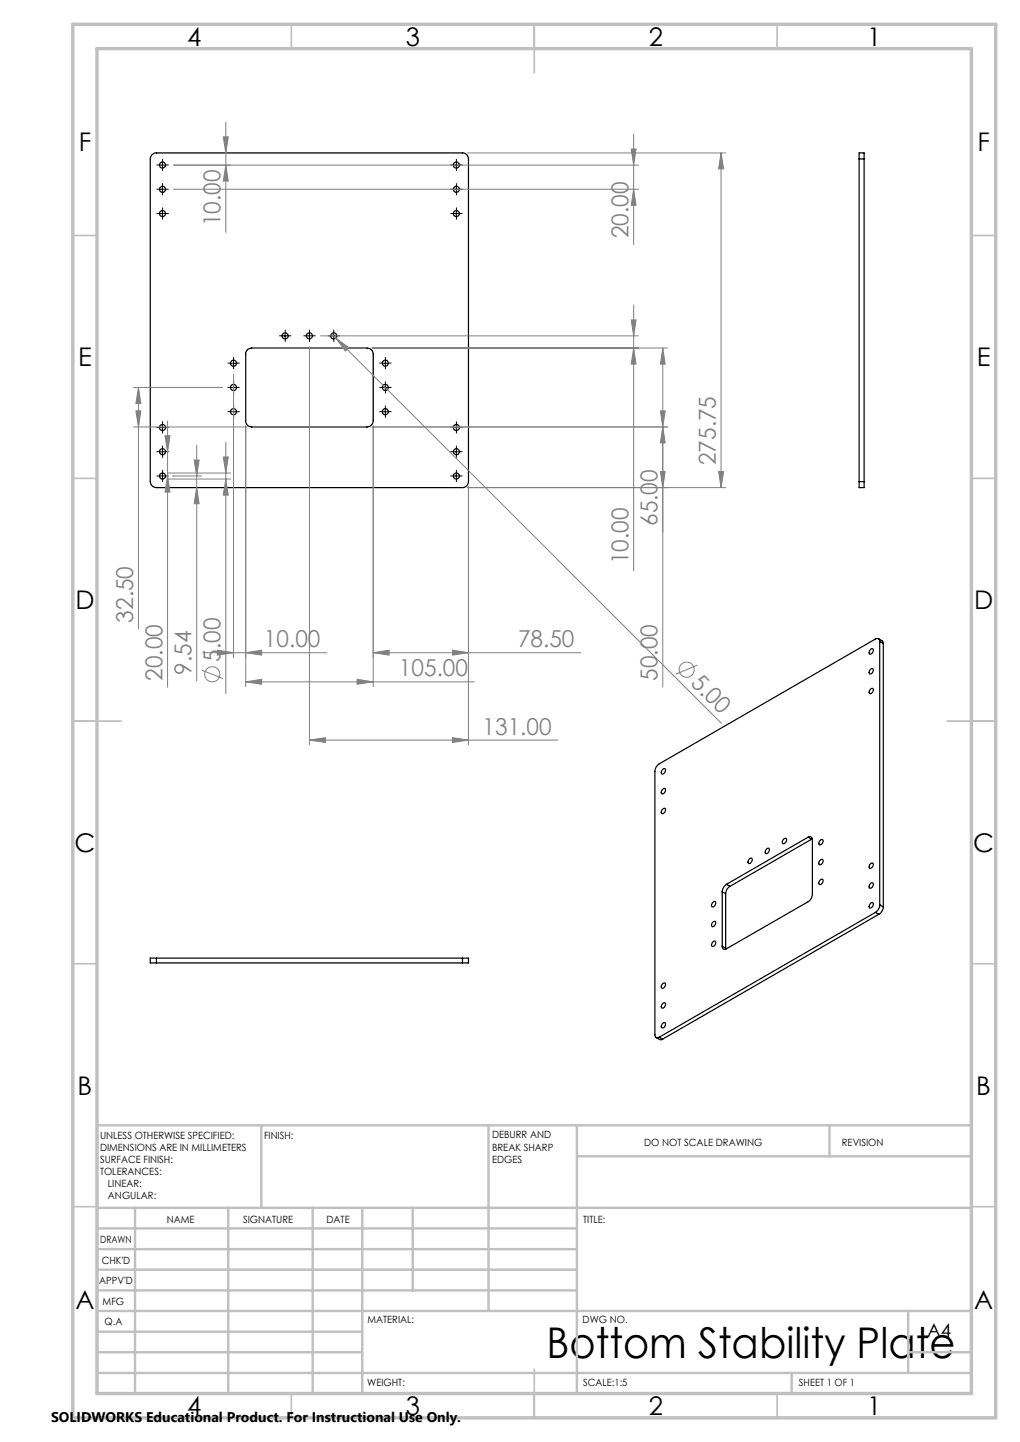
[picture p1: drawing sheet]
<svg xmlns="http://www.w3.org/2000/svg" width="210mm" height="297mm" viewBox="0 0 210 297" stroke-linecap="round" stroke-linejoin="round" font-family="sans-serif">
<g fill="none" stroke="#000" stroke-width=".25">
<path d="M31.3 31.9l.7-.4h63.2a1.21 1.21 0 0 1 1.2 1.2v66.5a1.21 1.21 0 0 1-1.2 1.2h-63a1.26 1.26 0 0 1-1.3-1.2v-66.5zM176.9 32.7v-1.2h1v1.2M176.9 32.7h1M176.9 32.7v66.5M177.9 32.7v66.5M50.9 72l.9-.3h23.8a1.26 1.26 0 0 1 1.2 1.2v13.8a1.33 1.33 0 0 1-1.2 1.2h-23.8a1.26 1.26 0 0 1-1.2-1.2v-14zM176.9 99.2v1.2h1v-1.2M176.9 99.2h1M179.2 133.7l.3-.1a.61 .61 0 0 1 .3 .7 .61 .61 0 0 1-.6 .4 .52 .52 0 0 1-.3-.5 .52 .52 0 0 1 .3-.5zM179.2 137.8l.3-.1a.57 .57 0 0 1 .2 .7 .57 .57 0 0 1-.7 .3v-.6zM180.9 131.5l.7 .5 .3 .5M181.1 132.1a.54 .54 0 0 0-.2-.5 .54 .54 0 0 0-.7 0l-44.5 25.7a1.91 1.91 0 0 0-.9 1.6v54.2a.55 .55 0 0 0 .3 .6 .55 .55 0 0 0 .6-.1"/>
<path d="M181.1 132.1v54.3M181.1 132.1l.8 .4M181.9 132.5v54.3M136.5 158.4l.1-.1a.47 .47 0 0 1 .5 .4 .47 .47 0 0 1-.3 .5l-.5 .3-.1-.2v-.6zM179.2 141.9l.3-.1a.57 .57 0 0 1 .3 .6 .57 .57 0 0 1-.4 .4l-.2 .1a.52 .52 0 0 1-.3-.5 .52 .52 0 0 1 .3-.5zM136.3 162.7l.3-.3a.47 .47 0 0 1 .5 .4 .47 .47 0 0 1-.3 .5 .37 .37 0 0 1-.6 .1 .37 .37 0 0 1 0-.6zM136.3 166.8l.5-.3a.63 .63 0 0 1 .1 .7 .63 .63 0 0 1-.7 .4l-.1-.3zM154.3 176.9l.3-.2a.61 .61 0 0 1 .2 .8 .61 .61 0 0 1-.7 .3l-.1-.4zM157.7 175l.5-.3a.63 .63 0 0 1 .1 .7 .63 .63 0 0 1-.7 .4v-.5zM161.3 172.9l.4-.3a.58 .58 0 0 1 .1 .8 .58 .58 0 0 1-.7 .2zM166.4 172.4a.55 .55 0 0 1 .6 0 .55 .55 0 0 1 .3 .6v11.2a1.91 1.91 0 0 1-.9 1.5l-16.8 9.7a.53 .53 0 0 1-.6 .1 .53 .53 0 0 1-.3-.6M166.4 172.4l-16.8 9.7"/>
<path d="M166.4 172.4l.7 .5M167.1 172.9l-16.8 9.7M167.3 172.8l-.2 .1M168.8 173.2a.37 .37 0 0 1 .5-.3 .37 .37 0 0 1 .1 .6l-.3 .5h-.4l-.1-.5zM168.8 177.3l.4-.3a.58 .58 0 0 1 .1 .8 .58 .58 0 0 1-.7 .2zM179.2 177.9l.3-.2a.61 .61 0 0 1 .3 .7 .61 .61 0 0 1-.6 .5 .52 .52 0 0 1-.3-.5 .52 .52 0 0 1 .3-.5zM32.2 197.3h-1.3v1h1.3M32.2 197.3v1M32.2 197.3h63M32.2 198.3h63M95.2 197.3h1.2v1h-1.2M95.2 197.3v1"/>
<path d="M146.8 189.9l.3-.1a.6 .6 0 0 1 .2 .6 .6 .6 0 0 1-.5 .4h-.2l-.1-.2zM146.8 185.8l.3-.1a.63 .63 0 0 1 .2 .7 .63 .63 0 0 1-.7 .4l-.1-.5zM146.8 194l.2-.2a.47 .47 0 0 1 .4 .4 .47 .47 0 0 1-.3 .6l-.3 .1-.3-.1 .1-.5zM148.7 183.7v11.2M148.7 194.9l.7 .4M148.7 183.7l.7 .4M149.4 184.1v11.4M149.6 182.1a1.91 1.91 0 0 0-.9 1.6M149.6 182.1l.7 .5M150.3 182.6a1.79 1.79 0 0 0-.9 1.5M168.8 181.4l.4-.3a.57 .57 0 0 1 .3 .6 .57 .57 0 0 1-.4 .4l-.3 .1-.2-.2zM179.2 186.1l.3-.2a.57 .57 0 0 1 .2 .8 .57 .57 0 0 1-.7 .2v-.5z"/>
<path d="M179.2 182l.3-.2a.57 .57 0 0 1 .2 .8 .57 .57 0 0 1-.7 .2v-.5zM180.2 187.9l-44.5 25.7M180.2 187.9l.7 .4M180.9 188.3l-44.5 25.7M181.1 186.4a1.91 1.91 0 0 1-.9 1.5M181.1 186.4l.8 .4M181.9 186.8a1.94 1.94 0 0 1-1 1.5M135.1 213.7l.7 .4 .6-.1M135.7 213.6l.7 .4M136.3 202.7a.37 .37 0 0 1 .6-.2 .37 .37 0 0 1 .1 .5l-.2 .4-.5 .2-.2-.3zM136.3 206.8a.37 .37 0 0 1 .6-.3 .37 .37 0 0 1 .1 .6l-.1 .2a.37 .37 0 0 1-.5 .4 .37 .37 0 0 1-.2-.6zM136.5 210.7l.1-.1a.45 .45 0 0 1 .5 .4 .45 .45 0 0 1-.3 .5l-.3 .2a.51 .51 0 0 1-.4-.5 .51 .51 0 0 1 .4-.5z"/>
<circle cx="33.5" cy="39" r=".61"/>
<circle cx="33.5" cy="34" r=".62"/>
<circle cx="94" cy="39" r=".61"/>
<circle cx="94" cy="34" r=".62"/>
<circle cx="33.5" cy="44" r=".61"/>
<circle cx="94" cy="44" r=".61"/>
<circle cx="48.1" cy="79.8" r=".63"/>
<circle cx="48.1" cy="74.8" r=".64"/>
<circle cx="58.7" cy="69.2" r=".63"/>
<circle cx="63.7" cy="69.2" r=".63"/>
<circle cx="68.7" cy="69.2" r=".63"/>
<circle cx="79.3" cy="79.8" r=".63"/>
<circle cx="79.3" cy="74.8" r=".64"/>
<circle cx="33.5" cy="98" r=".61"/>
<circle cx="33.5" cy="88.1" r=".61"/>
<circle cx="33.5" cy="93" r=".62"/>
<circle cx="48.1" cy="84.8" r=".63"/>
<circle cx="79.3" cy="84.8" r=".63"/>
<circle cx="94" cy="98" r=".61"/>
<circle cx="94" cy="88.1" r=".61"/>
<circle cx="94" cy="93" r=".62"/>
</g>
<g fill="none" stroke="#808080" stroke-width=".21">
<path d="M35.7 39h95.7M46 28.2h1l-.5 3.3zM46.5 25.1v22.8M46.5 34l.5 3.3h-1zM96.2 31.5h53.2M130 30.7h1l-.5 3.3zM130.5 39l.5 3.3h-1zM130.5 27.7v22.7M131.4 34h-95.7M148.4 31.5l.6 3.3h-1zM148.4 31.5v68.9M27.5 79.8h18.3"/>
<path d="M28.5 79.8l.5 3.3h-1zM28.5 79.8v49.7M48.1 77v58.4M63.7 71.4v82M66 69.2h65.4M68.3 68.8l.8 .8M69.1 69.6l2.7 2-.7 .7zM69.1 69.6l79.5 79.4M76.6 71.7h60.8M130 65.9h1l-.5 3.3zM130.5 71.7l.5 3.3h-1zM130.5 62.8v54.7"/>
<path d="M136.5 71.7l.4 3.3h-.9zM136.5 71.7v69.8M27.5 87.9h23.3M28 84.6h1l-.5 3.3zM34 89.7h1l-.5 3.4zM34.5 97.4h13M34.5 98.7h13M34.5 98l.5 3.3h-1zM34.5 86.7v54.8M40 94.8h1l-.5 3.2zM40.5 91.7v48.6M41.5 98h-6"/>
<path d="M46 94.1h1l-.5 3.3zM46.5 98.7l.5 3.3h-1zM46.5 91.1v51.8M50.6 87.7v53.7M76.6 87.9h60.8M76.8 87.7v53.7M136 84.6h.9l-.4 3.3zM136 97.1h.9l-.4 3.3zM136.5 87.9l.4 3.3h-.9zM148 97.1h1l-.6 3.3zM40.5 100.4l.5 3.3h-1zM96.4 100.2v53.2"/>
<path d="M149.4 100.4h-53.2M41.5 138l4.4 1.8M41.7 134.4h25.6M44.8 133.9l3.3 .5-3.3 .5zM50.6 134.4l3.3-.5v1zM73.5 139.9l3.3 .5-3.3 .5zM76.8 134.4l3.3-.5v1zM76.8 134.4h42.8M93.2 133.9l3.2 .5-3.2 .5zM143.6 137l-4.4 1.8M50.6 140.4l3.3-.5v1zM50.6 140.4h47"/>
<path d="M63.7 152.4l3.3-.5v1zM63.7 152.4h51.2M93.2 151.9l3.2 .5-3.2 .5z"/>
<circle cx="43.7" cy="138.9" r="1.55"/>
<circle cx="141.4" cy="137.9" r="1.56"/>
</g>
<g fill="none" stroke="#000" stroke-width=".21" stroke-dasharray="15.2 1.3 1.3 1.3" stroke-linecap="butt">
<path d="M32.8 34h-.6M32.8 39h-.6M33.5 33.3v-.6M33.5 34.6v.6M33.5 38.3v-.6M33.5 39.6v.6M34.1 34h.6M34.1 39h.6M93.3 39h-.6M93.3 34h-.6M94 38.3v-.6M94 39.6v.6"/>
<path d="M94 33.3v-.6M94 34.6v.6M94.6 39h.6M94.6 34h.6M32.8 44h-.6M33.5 43.3v-.6M33.5 44.6v.6M34.1 44h.6M93.3 44h-.6M94 43.3v-.6M94 44.6v.6M94.6 44h.6"/>
<path d="M47.5 74.8h-.7M47.5 79.8h-.7M48.1 74.2v-.7M48.1 75.4v.6M48.1 79.2v-.7M48.7 74.8h.6M48.7 79.8h.6M58.1 69.2h-.6M58.7 68.5v-.6M58.7 69.8v.6M59.3 69.2h.7M63.1 69.2h-.6"/>
<path d="M63.7 68.5v-.6M63.7 69.8v.6M64.3 69.2h.7M68.1 69.2h-.6M68.7 68.5v-.6M68.7 69.8v.6M69.3 69.2h.7M78.7 74.8h-.6M78.7 79.8h-.6M79.3 74.2v-.7M79.3 75.4v.6M79.3 79.2v-.7"/>
<path d="M80 74.8h.6M80 79.8h.6M32.8 88h-.6M32.8 98h-.6M32.8 93h-.6M33.5 87.4v-.6M33.5 88.7v.6M33.5 97.4v-.6M33.5 98.7v.6M33.5 92.4v-.6M33.5 93.7v.6M34.1 88h.6"/>
<path d="M34.1 98h.6M34.1 93h.6M47.5 84.8h-.7M48.1 80.4v.6M48.1 84.2v-.7M48.1 85.4v.6M48.7 84.8h.6M78.7 84.8h-.6M79.3 80.4v.6M79.3 84.2v-.7M79.3 85.4v.6M80 84.8h.6"/>
<path d="M93.3 98h-.6M93.3 93h-.6M93.3 88h-.6M94 97.4v-.6M94 98.7v.6M94 92.4v-.6M94 93.7v.6M94 87.4v-.6M94 88.7v.6M94.6 98h.6M94.6 93h.6M94.6 88h.6"/>
</g>
<g fill="none" stroke="#000" stroke-width=".21">
<path d="M32.8 34h1.3M32.8 39h1.3M33.4 33.4v1.2M33.4 38.4v1.2M93.3 34h1.3M93.3 39h1.3M93.9 33.4v1.2M93.9 38.4v1.2M32.8 44h1.3M33.4 43.4v1.2M93.3 44h1.3M93.9 43.4v1.2"/>
<path d="M47.4 74.8h1.3M47.4 79.8h1.3M48.1 74.2v1.2M48.1 79.2v1.2M58.1 69.2h1.2M58.7 68.5v1.3M63.1 69.2h1.2M63.7 68.5v1.3M68.1 69.2h1.2M68.7 68.5v1.3M78.7 74.8h1.2M78.7 79.8h1.2"/>
<path d="M79.3 74.2v1.2M79.3 79.2v1.2M32.8 98h1.3M32.8 93.1h1.3M32.8 88h1.3M33.4 87.4v1.3M33.4 92.4v1.3M33.4 97.4v1.3M47.4 84.8h1.3M48.1 84.2v1.2M78.7 84.8h1.2M79.3 84.2v1.2"/>
<path d="M93.3 98h1.3M93.3 93.1h1.3M93.3 88h1.3M93.9 87.4v1.3M93.9 92.4v1.3M93.9 97.4v1.3"/>
</g>
<g fill="none" stroke="#c0c0c0" stroke-width=".35">
<path d="M60 5v5M110 5v10M160 5v5M15 48.5h5M200 48.5h5M15 98.5h5M200 98.5h5M15 148.5h10M195 148.5h10M15 198.5h5M200 198.5h5M15 248.5h5"/>
<path d="M200 248.5h5M60 287v5M110 282v10M160 287v5"/>
</g>
<g fill="none" stroke="#c0c0c0" stroke-width=".5">
<path d="M53.8 231.8v17M100.6 231.8v38.2M118.8 231.8v55.2M118.8 238.2h81.2M170.8 231.8v6.4M200 231.8h-180v55.2M20 248.8h180M20 257.3h98.8M20 253h98.8M27.8 248.8v38.2M47 248.8v38.2M64.4 248.8v38.2"/>
<path d="M74.6 248.8v38.2M85 248.8v17M20 265.8h98.8M20 261.5h98.8M20 278.5h54.6M20 274.3h54.6M20 270h180M187 278.5h13M187 270v12.8M20 282.8h180M163 282.8v4.2"/>
</g>
<path d="M15 5h190v287h-190zM20 10h180v277h-180z" fill="none" stroke="#c0c0c0" stroke-width=".7"/>
<g fill="#808080">
<path d="M69.1 69.6l2.7 2-.7 .7z"/>
<path d="M73.5 139.9l3.3 .5-3.3 .5zM50.6 140.4l3.3-.5v1z"/>
<path d="M44.8 133.9l3.3 .5-3.3 .5zM50.6 134.4l3.3-.5v1zM76.8 134.4l3.3-.5v1zM93.2 133.9l3.2 .5-3.2 .5zM63.7 152.4l3.3-.5v1zM93.2 151.9l3.2 .5-3.2 .5z"/>
<path d="M130.5 39l.5 3.3h-1zM130 30.7h1l-.5 3.3z"/>
<path d="M46.5 34l.5 3.3h-1zM46 28.2h1l-.5 3.3z"/>
<path d="M148.4 31.5l.6 3.3h-1zM148 97.1h1l-.6 3.3zM136.5 71.7l.4 3.3h-.9zM136 84.6h.9l-.4 3.3zM130 65.9h1l-.5 3.3zM130.5 71.7l.5 3.3h-1zM46 94.1h1l-.5 3.3zM46.5 98.7l.5 3.3h-1zM34 89.7h1l-.5 3.4zM34.5 98l.5 3.3h-1zM28.5 79.8l.5 3.3h-1zM28 84.6h1l-.5 3.3z"/>
<path d="M136.5 87.9l.4 3.3h-.9zM136 97.1h.9l-.4 3.3zM40 94.8h1l-.5 3.2zM40.5 100.4l.5 3.3h-1z"/>
</g>
<text font-size="8.7" x="112.5" y="279.6">Bottom Stability Plate</text>
<g font-size="5.3">
<text x="38.5" y="9.5">4</text>
<text x="83.5" y="9.5">3</text>
<text x="133.6" y="9.5">2</text>
<text x="178.6" y="9.5">1</text>
<text x="16.2" y="31.2">F</text>
<text x="201.2" y="31.2">F</text>
<text x="16.1" y="75.4">E</text>
<text x="201.1" y="75.4">E</text>
<text x="15.5" y="125.4">D</text>
<text x="200.5" y="125.4">D</text>
<text x="15.4" y="175.5">C</text>
<text x="200.4" y="175.5">C</text>
<text x="16" y="225.5">B</text>
<text x="201" y="225.5">B</text>
<text x="15.5" y="269.7">A</text>
<text x="200.5" y="269.7">A</text>
<text x="38.5" y="291.4">4</text>
<text x="83.5" y="291.4">3</text>
<text x="133.6" y="291.4">2</text>
<text x="178.6" y="291.4">1</text>
</g>
<g font-size="4.8" fill="#808080">
<text x="45.4" y="46.6" transform="rotate(-90 45.4 46.6)">10.00</text>
<text x="129.4" y="49.1" transform="rotate(-90 129.4 49.1)">20.00</text>
<text x="147.4" y="95.8" transform="rotate(-90 147.4 95.8)">275.75</text>
<text x="135.4" y="108.3" transform="rotate(-90 135.4 108.3)">65.00</text>
<text x="129.4" y="116.2" transform="rotate(-90 129.4 116.2)">10.00</text>
<text x="27.4" y="128.2" transform="rotate(-90 27.4 128.2)">32.50</text>
<text x="45.4" y="136.3" transform="rotate(-90 45.4 136.3)">5.00</text>
<text x="54.4" y="133.3">10.00</text>
<text x="106.7" y="133.3">78.50</text>
<text x="33.4" y="140.2" transform="rotate(-90 33.4 140.2)">20.00</text>
<text x="39.4" y="138.9" transform="rotate(-90 39.4 138.9)">9.54</text>
<text x="82.1" y="139.3">105.00</text>
<text x="135.4" y="140.2" transform="rotate(-90 135.4 140.2)">50.00</text>
<text x="142" y="140.9" transform="rotate(45 142 140.9)">5.00</text>
<text x="99.4" y="151.3">131.00</text>
</g>
<text font-size="3.9" x="190.9" y="275.5">A4</text>
<text font-size="2.9" x="10.5" y="292.9">SOLIDWORKS Educational Product. For Instructional Use Only.</text>
<g font-size="2.1">
<text x="20.6" y="234.6">UNLESS OTHERWISE SPECIFIED:</text>
<text x="20.6" y="237.1">DIMENSIONS ARE IN MILLIMETERS</text>
<text x="20.6" y="239.5">SURFACE FINISH:</text>
<text x="54.4" y="234.5">FINISH:</text>
<text x="101.3" y="234.5">DEBURR AND</text>
<text x="101.3" y="237">BREAK SHARP</text>
<text x="101.3" y="239.5">EDGES</text>
<text x="132.6" y="235.9">DO NOT SCALE DRAWING</text>
<text x="173.3" y="236.1">REVISION</text>
<text x="20.6" y="242">TOLERANCES:</text>
<text x="22.2" y="244.5">LINEAR:</text>
<text x="22.2" y="247">ANGULAR:</text>
<text x="34.3" y="252">NAME</text>
<text x="50" y="251.9">SIGNATURE</text>
<text x="67.2" y="251.9">DATE</text>
<text x="120.1" y="251.9">TITLE:</text>
<text x="20.6" y="256.1">DRAWN</text>
<text x="20.9" y="260.3">CHK'D</text>
<text x="20.4" y="264.4">APPV'D</text>
<text x="21.1" y="268.8">MFG</text>
<text x="21.5" y="273">Q.A</text>
<text x="75.6" y="272.5">MATERIAL:</text>
<text x="120" y="272.5">DWG NO.</text>
<text x="75.6" y="285.5">WEIGHT:</text>
<text x="120.1" y="285.6">SCALE:1:5</text>
<text x="164.5" y="285.6">SHEET 1 OF 1</text>
</g>
</svg>
